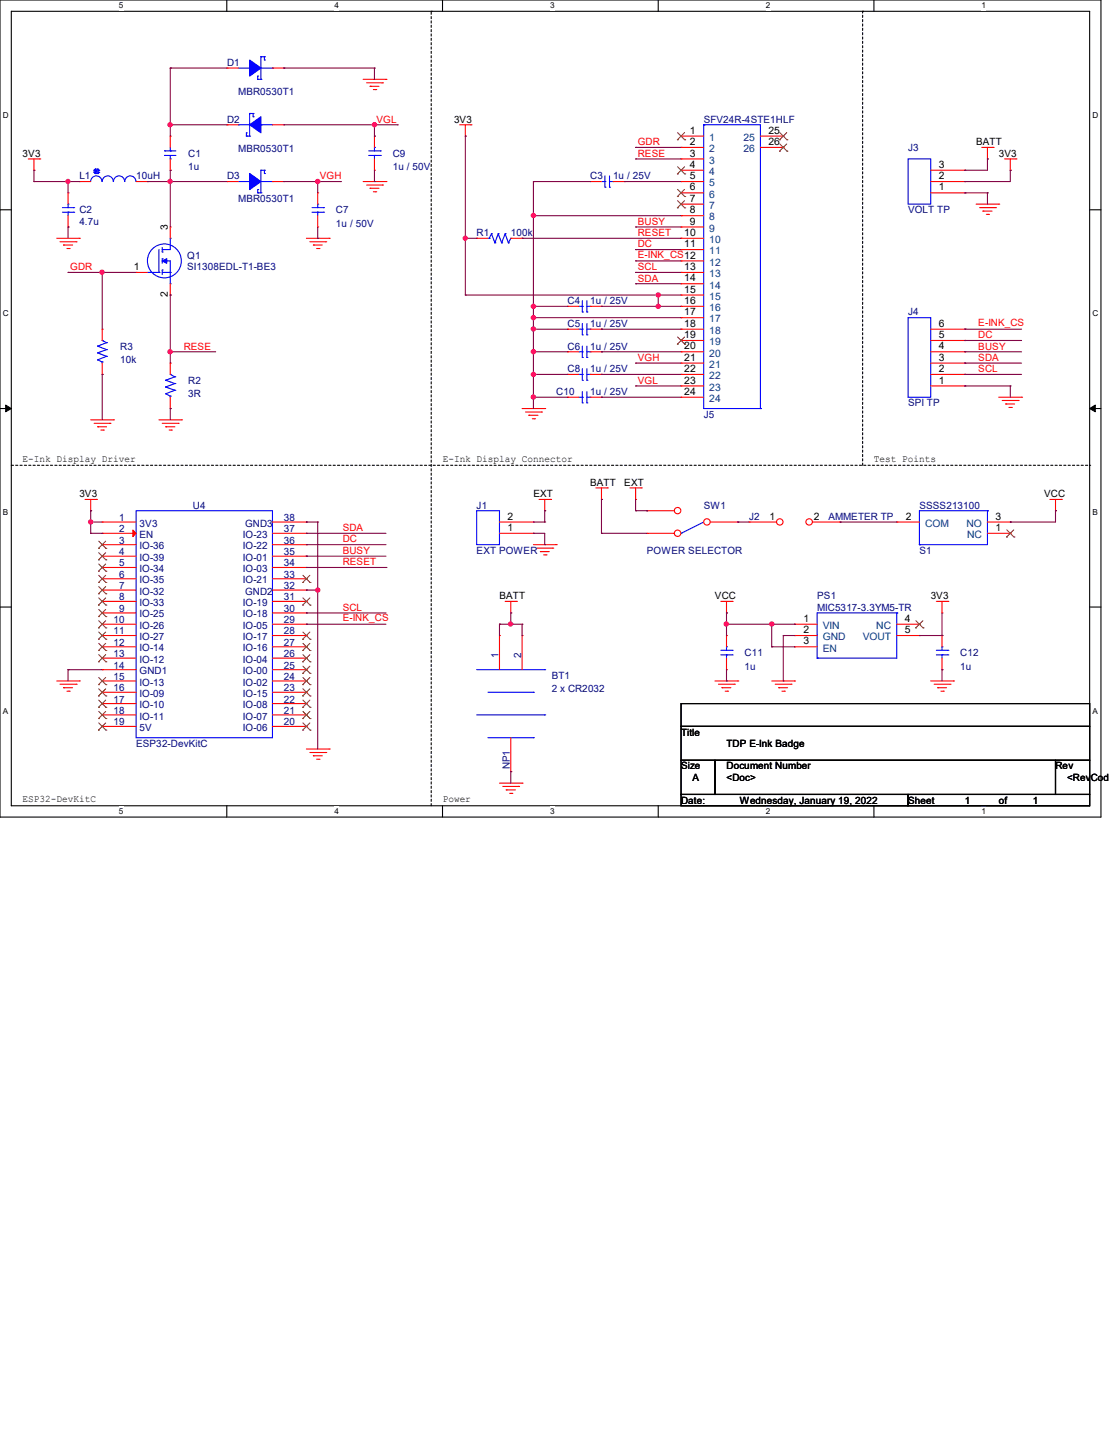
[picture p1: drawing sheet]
<svg xmlns="http://www.w3.org/2000/svg" width="216mm" height="279mm" viewBox="0 0 216 279" stroke-linecap="round" stroke-linejoin="round" font-family="sans-serif">
<path d="M0 0h214.3v159.1h-214.3zM2.2 2.2h209.9v154.7h-209.9z" fill="none" stroke="#000" stroke-width=".21"/>
<g fill="#fff">
<path d="M23.2 .2h.8v1.8h-.8z"/>
<path d="M23.2 157.1h.8v1.8h-.8z"/>
</g>
<path d="M44.2 0v2.2M44.2 156.9v2.2" fill="none" stroke="#000" stroke-width=".21"/>
<g fill="#fff">
<path d="M65.1 .2h.9v1.8h-.9z"/>
<path d="M65.1 157.1h.9v1.8h-.9z"/>
</g>
<path d="M86.1 0v2.2M86.1 156.9v2.2" fill="none" stroke="#000" stroke-width=".21"/>
<g fill="#fff">
<path d="M107.1 .2h.9v1.8h-.9z"/>
<path d="M107.1 157.1h.9v1.8h-.9z"/>
</g>
<path d="M128.1 0v2.2M128.1 156.9v2.2" fill="none" stroke="#000" stroke-width=".21"/>
<g fill="#fff">
<path d="M149.1 .2h.9v1.8h-.9z"/>
<path d="M149.1 157.1h.9v1.8h-.9z"/>
</g>
<path d="M170.1 0v2.2M170.1 156.9v2.2" fill="none" stroke="#000" stroke-width=".21"/>
<g fill="#fff">
<path d="M191.1 .2h.9v1.8h-.9z"/>
<path d="M191.1 157.1h.9v1.8h-.9z"/>
<path d="M.6 21.5h1.1v1.8h-1.1z"/>
<path d="M212.7 21.5h1.1v1.8h-1.1z"/>
<path d="M.6 60.2h1.1v1.7h-1.1z"/>
<path d="M212.7 60.2h1.1v1.7h-1.1z"/>
</g>
<path d="M0 40.9h2.2M212.1 40.9h2.2" fill="none" stroke="#000" stroke-width=".21"/>
<g fill="#fff">
<path d="M.6 98.8h1v1.8h-1z"/>
<path d="M212.7 98.8h1v1.8h-1z"/>
</g>
<path d="M0 79.5h2.2M212.1 79.5h2.2" fill="none" stroke="#000" stroke-width=".21"/>
<path d="M1.1 78.9l1.1 .6-1.1 .7zM212.1 79.5l1.1-.6v1.3z" fill="#000" stroke="#000" stroke-width=".19"/>
<g fill="#fff">
<path d="M.6 137.5h1v1.8h-1z"/>
<path d="M212.7 137.5h1v1.8h-1z"/>
</g>
<path d="M0 118.2h2.2M212.1 118.2h2.2M132.6 137h79.5v4.4h-79.5zM132.6 141.4h79.5v6.6h-79.5zM132.6 148h6.6v6.7h-6.6zM132.6 154.7h44.2v2.2h-44.2zM139.2 148h66.3v6.7h-66.3zM176.8 154.7h35.3v2.2h-35.3zM205.5 148h6.6v6.7h-6.6z" fill="none" stroke="#000" stroke-width=".21"/>
<path d="M83.9 2.2h.1M167.9 2.2h.1M2.2 90.6h209.9M167.9 90.6v-88.4M212.1 90.6h.1M83.9 156.9v-154.7" fill="none" stroke="#000" stroke-width=".21" stroke-dasharray=".4 .4"/>
<g fill="none" stroke="#f00" stroke-width=".21">
<path d="M44.2 13.3h.1M44.2 13.3h2.2M53 13.3h2.2M55.2 13.3h.1M70.7 15.5h4.4M71.4 16.1h3.1M72.1 16.8h.1M72.1 16.8h1.7M72.7 17.4h.5M73.2 17.4h.1M74.5 16.1h.1M75.1 15.5h.1"/>
<path d="M5.5 30.9h2.2M6.6 33.1h.1M6.6 30.9v2.2M7.7 30.9h.1M44.2 24.3h.1M44.2 35.3h.1M44.2 24.3h2.2M44.2 35.3h2.2M53 24.3h2.2M53 35.3h2.2M55.2 24.3h.1M55.2 35.3h.1"/>
<path d="M61.8 37.5h.1M61.8 37.5v2.3M70.7 35.3h4.4M71.4 36h3.1M72.1 36.7h.1M72.1 36.7h1.7M72.7 37.3h.5M72.9 33.1h.1M72.9 26.5h.1M72.9 26.5v2.2M72.9 30.9v2.2M73.2 37.3h.1"/>
<path d="M74.5 36h.1M75.1 35.3h.1M89.5 24.3h2.2M90.6 26.5h.1M90.6 24.3v2.2M91.7 24.3h.1M114.9 35.3h.1M114.9 35.3h2.2M119.3 35.3h2.2M121.5 35.3h.1M132.6 26.5h.1M132.6 28.7h.1"/>
<path d="M132.6 30.9h.1M132.6 33.1h.1M132.6 35.3h.1M132.6 37.5h.1M132.6 39.8h.1M132.6 30.9h4.4M132.6 39.8h4.4M132.6 35.3h4.4M132.6 28.7h4.4M132.6 37.5h4.4M132.6 33.1h4.4M132.6 26.5h4.4"/>
<path d="M148 28.7h4.5M148 26.5h4.5M152.5 26.5h.1M152.5 28.7h.1M181.2 35.3h6.6M181.2 37.5h6.6M181.2 33.1h6.6M187.8 37.5h.1M187.8 35.3h.1M187.8 33.1h.1M190 39.8h4.4M191.1 28.7h2.2"/>
<path d="M192.2 30.9h.1M192.2 28.7v2.2M193.3 28.7h.1M194.4 39.8h.1M195.6 30.9h2.2M196.7 33.1h.1M196.7 30.9v2.2M197.8 30.9h.1M11 46.4h4.5M11.7 47.1h3.1M12.4 47.7h.1M12.4 47.7h1.7"/>
<path d="M13 48.4h.5M13.5 48.4h.1M14.8 47.1h.1M15.5 46.4h.1M59.6 46.4h4.5M60.3 47.1h3.1M61 47.7h.1M61 47.7h1.7M61.6 48.4h.5M61.8 44.2h.1M61.8 42v2.2M62.1 48.4h.1"/>
<path d="M63.4 47.1h.1M64.1 46.4h.1M92.8 46.4h.1M92.8 46.4h2.2M99.4 46.4h2.2M101.6 46.4h.1M110.5 59.6h.1M110.5 59.6h2.2M114.9 59.6h2.2M117.1 59.6h.1M132.6 42h.1M132.6 44.2h.1"/>
<path d="M132.6 46.4h.1M132.6 48.6h.1M132.6 50.8h.1M132.6 53h.1M132.6 55.2h.1M132.6 57.4h.1M132.6 59.6h.1M132.6 46.4h4.4M132.6 59.6h4.4M132.6 42h4.4M132.6 44.2h4.4M132.6 48.6h4.4"/>
<path d="M132.6 50.8h4.4M132.6 53h4.4M132.6 55.2h4.4M132.6 57.4h4.4M190.7 40.4h3.1M191.3 41.1h.1M191.3 41.1h1.8M192 41.7h.4M192.4 41.7h.1M193.8 40.4h.1M19.9 64.1h.1M19.9 72.9h.1"/>
<path d="M19.9 64.1v2.2M19.9 70.7v2.2M33.1 70.7h.1M33.1 79.5h.1M33.1 70.7v2.2M33.1 77.3v2.2M101.6 79.5h4.4M106 79.5h.1M110.5 68.5h.1M110.5 77.3h.1M110.5 77.3h2.2M110.5 68.5h2.2"/>
<path d="M114.9 77.3h2.2M114.9 68.5h2.2M117.1 68.5h.1M117.1 77.3h.1M132.6 61.8h.1M132.6 64.1h.1M132.6 66.3h.1M132.6 68.5h.1M132.6 70.7h.1M132.6 72.9h.1M132.6 75.1h.1M132.6 77.3h.1"/>
<path d="M132.6 77.3h4.4M132.6 75.1h4.4M132.6 72.9h4.4M132.6 70.7h4.4M132.6 68.5h4.4M132.6 66.3h4.4M132.6 64.1h4.4M132.6 61.8h4.4M181.2 75.1h6.6M181.2 72.9h6.6M181.2 70.7h6.6M181.2 68.5h6.6"/>
<path d="M181.2 66.3h6.6M181.2 64.1h6.6M187.8 75.1h.1M187.8 72.9h.1M187.8 70.7h.1M187.8 68.5h.1M187.8 66.3h.1M187.8 64.1h.1M194.4 77.3h4.5M195.1 78h3.1M195.8 78.7h.1M195.8 78.7h1.7"/>
<path d="M196.4 79.3h.5M196.9 79.3h.1M198.2 78h.1M198.9 77.3h.1M16.6 97.2h2.2M17.7 99.4h.1M17.7 81.7h4.4M17.7 97.2v2.2M18.3 82.4h3.1M18.8 97.2h.1M19 83.1h.1M19 83.1h1.7"/>
<path d="M19.6 83.7h.5M20.1 83.7h.1M21.4 82.4h.1M22.1 81.7h.1M30.9 81.7h4.4M31.6 82.4h3.1M32.3 83.1h.1M32.3 83.1h1.7M32.9 83.7h.5M33.4 83.7h.1M34.7 82.4h.1M35.3 81.7h.1"/>
<path d="M102.3 80.2h3.1M103 80.9h.1M103 80.9h1.7M103.6 81.5h.5M104.1 81.5h.1M104.9 97.2h2.3M105.4 80.2h.1M106 99.4h.1M106 97.2v2.2M107.2 97.2h.1M116 95h2.2M117.1 97.2h.1"/>
<path d="M117.1 95v2.2M118.2 95h.1M122.6 95h2.2M123.7 97.2h.1M123.7 95v2.2M124.8 95h.1M204.4 97.2h2.2M205.5 99.4h.1M205.5 97.2v2.2M206.6 97.2h.1M19.9 103.8h.1M19.9 106h.1"/>
<path d="M19.9 108.3h.1M19.9 110.5h.1M19.9 112.7h.1M19.9 114.9h.1M19.9 117.1h.1M19.9 119.3h.1M19.9 101.6h.1M19.9 106h6.6M19.9 117.1h6.6M19.9 103.8h6.6M19.9 108.3h6.6M19.9 110.5h6.6"/>
<path d="M19.9 112.7h6.6M19.9 114.9h6.6M19.9 119.3h6.6M19.9 101.6h6.6M53 106h6.6M53 117.1h6.6M53 103.8h6.6M53 108.3h6.6M53 110.5h6.6M53 112.7h6.6M53 114.9h6.6M53 119.3h6.6"/>
<path d="M53 101.6h6.6M59.6 119.3h.1M59.6 117.1h.1M59.6 112.7h.1M59.6 110.5h.1M59.6 108.3h.1M59.6 106h.1M59.6 103.8h.1M59.6 114.9h.1M59.6 101.6h.1M98.3 117.1h2.2M99.4 119.3h.1"/>
<path d="M99.4 117.1v2.2M100.5 117.1h.1M103.8 106h4.5M104.5 106.7h3.1M105.2 107.4h.1M105.2 107.4h1.7M105.8 108h.5M106.3 108h.1M107.6 106.7h.1M108.3 106h.1M140.3 117.1h2.2M141.4 119.3h.1"/>
<path d="M141.4 117.1v2.2M142.5 117.1h.1M182.3 117.1h2.2M183.4 119.3h.1M183.4 117.1v2.2M184.5 117.1h.1M11 132.6h4.5M11.7 133.2h3.1M12.4 133.9h.1M12.4 133.9h1.7M13 134.6h.5M13.5 134.6h.1"/>
<path d="M14.8 133.2h.1M15.5 132.6h.1M19.9 121.5h.1M19.9 123.7h.1M19.9 125.9h.1M19.9 128.1h.1M19.9 132.6h.1M19.9 134.8h.1M19.9 137h.1M19.9 139.2h.1M19.9 130.4h.1M19.9 132.6h6.6"/>
<path d="M19.9 121.5h6.6M19.9 123.7h6.6M19.9 125.9h6.6M19.9 128.1h6.6M19.9 134.8h6.6M19.9 137h6.6M19.9 139.2h6.6M19.9 130.4h6.6M53 132.6h6.6M53 121.5h6.6M53 123.7h6.6M53 125.9h6.6"/>
<path d="M53 128.1h6.6M53 134.8h6.6M53 137h6.6M53 139.2h6.6M53 130.4h6.6M59.6 134.8h.1M59.6 125.9h.1M59.6 123.7h.1M59.6 121.5h.1M59.6 139.2h.1M59.6 137h.1M59.6 132.6h.1"/>
<path d="M59.6 130.4h.1M59.6 128.1h.1M139.2 132.6h4.4M139.9 133.2h3.1M140.5 133.9h.1M140.5 133.9h1.8M141.2 134.6h.4M141.4 130.4h.1M141.4 123.7h.1M141.4 123.7v2.2M141.4 128.1v2.3M141.6 134.6h.1"/>
<path d="M143 133.2h.1M143.6 132.6h.1M150.2 132.6h4.5M150.9 133.2h3.1M151.6 133.9h.1M151.6 133.9h1.7M152.2 134.6h.5M152.7 134.6h.1M154 133.2h.1M154.7 132.6h.1M181.2 132.6h4.4M181.9 133.2h3.1"/>
<path d="M182.5 133.9h.1M182.5 133.9h1.8M183.2 134.6h.4M183.6 134.6h.1M185 133.2h.1M185.6 132.6h.1M19.9 141.4h.1M19.9 141.4h6.6M53 141.4h6.6M59.6 141.4h.1M59.6 145.8h4.5M60.3 146.5h3.1"/>
<path d="M61 147.2h.1M61 147.2h1.7M61.6 147.8h.5M62.1 147.8h.1M63.4 146.5h.1M64.1 145.8h.1M97.2 152.5h4.4M97.9 153.1h3.1M98.6 153.8h.1M98.6 153.8h1.7M99.2 154.5h.5M99.7 154.5h.1"/>
<path d="M101 153.1h.1M101.6 152.5h.1"/>
</g>
<g fill="none" stroke="#00f" stroke-width=".21">
<path d="M46.4 13.3h2.2M48.6 13.3h.1M50.2 15.5h.1M50.2 14.8h.1M50.2 15.5h.6M50.2 14.8v.7M50.8 15.5h.1M50.8 11h.1M50.8 13.3h2.2M50.8 11v4.5M50.8 11h.7M51.5 11h.1"/>
<path d="M51.5 11.7h.1M51.5 11v.7M53 13.3h.1M46.4 24.3h.1M46.4 24.3h2.2M46.4 35.3h2.2M48 26.5h.1M48 25.9h.1M48 26.5h.6M48 25.9v.6M48.6 22.1h.1M48.6 26.5h.1"/>
<path d="M48.6 35.3h.1M48.6 22.1v4.4M48.6 22.1h.7M49.3 22.1h.1M49.3 22.7h.1M49.3 22.1v.6M50.2 37.5h.1M50.2 36.9h.1M50.2 36.9v.6M50.2 37.5h.6M50.8 24.3h.1M50.8 37.5h.1"/>
<path d="M50.8 33.1h.1M50.8 24.3h2.2M50.8 33.1v4.4M50.8 35.3h2.2M50.8 33.1h.7M51.5 33.1h.1M51.5 33.8h.1M51.5 33.1v.7M53 35.3h.1M61.8 39.8h.1M61.8 39.8v.6M71.8 30.3h2.2"/>
<path d="M71.8 29.4h2.2M72.9 28.7h.1M72.9 30.3h.1M72.9 28.7v.7M72.9 30.3v.6M74 30.3h.1M74 29.4h.1M117.1 35.3h.7M117.8 36.4h.1M117.8 35.3h.1M117.8 34.2v2.2M118.7 36.4h.1"/>
<path d="M118.7 34.2v2.2M118.7 35.3h.6M119.3 35.3h.1M137 24.3h.1M137 24.3h11v55.2M137 24.3v55.2h11M176.8 30.9h4.4v8.9h-4.4zM60.7 41.3h2.3M60.7 40.4h2.3M61.8 41.3h.1M61.8 41.3v.7M63 41.3h.1"/>
<path d="M63 40.4h.1M95 46.4h.2M95.2 46.4h.1M95.7 45.5h.1M95.7 45.5l-.5 .9M95.7 45.5l.7 1.8M96.4 47.3h.1M97 45.5h.1M97 45.5l-.6 1.8M97 45.5l.7 1.8M97.7 47.3h.1M98.3 45.5h.1"/>
<path d="M98.3 45.5l-.6 1.8M98.3 45.5l.7 1.8M99 47.3h.1M99.4 46.4h.1M99.4 46.4l-.4 .9M112.7 59.6h.7M113.4 59.6h.1M113.4 58.5v2.2M114.3 58.5v2.2M114.3 59.6h.6M114.9 59.6h.1M19 70.1h.1"/>
<path d="M19 68.7h.1M19 67.4h.1M19 70.1l.9 .4M19 68.7l1.7 .7M19 67.4l1.7 .7M19.9 66.3h.1M19.9 70.5h.1M19.9 66.3l.8 .4M19.9 70.5v.2M20.7 69.4h.1M20.7 68.1h.1M20.7 66.7h.1"/>
<path d="M20.7 69.4l-1.7 .7M20.7 68.1l-1.7 .6M20.7 66.7l-1.7 .7M32.3 76.7h.1M32.3 75.4h.1M32.3 74h.1M32.3 76.7l.8 .4M32.3 75.4l1.7 .6M32.3 74l1.7 .7M33.1 72.9h.1M33.1 77.1h.1M33.1 72.9l.9 .5"/>
<path d="M33.1 77.1v.2M34 76h.1M34 74.7h.1M34 73.4h.1M34 76l-1.7 .7M34 74.7l-1.7 .7M34 73.4l-1.7 .6M112.7 68.5h.7M112.7 77.3h.7M113.4 60.7h.1M113.4 69.6h.1M113.4 68.5h.1"/>
<path d="M113.4 78.4h.1M113.4 77.3h.1M113.4 67.4v2.2M113.4 76.2v2.2M114.3 60.7h.1M114.3 69.6h.1M114.3 78.4h.1M114.3 67.4v2.2M114.3 76.2v2.2M114.3 68.5h.6M114.3 77.3h.6M114.9 68.5h.1"/>
<path d="M114.9 77.3h.1M148 79.5h.1M176.8 61.8h4.4v15.5h-4.4zM26.5 99.4h26.5v44.2h-26.5zM132.6 103.8h.1M137 101.6l-4.4 2.2M140.3 127.5h2.2M140.3 126.6h2.2M141.4 125.9h.1M141.4 127.5h.1M141.4 125.9v.7M141.4 127.5v.6"/>
<path d="M142.5 127.5h.1M142.5 126.6h.1"/>
</g>
<path d="M25.9 103.2l.6 .6-.6 .7z" fill="#f00" stroke="#f00" stroke-width=".21"/>
<g fill="none" stroke="#804000" stroke-width=".19">
<path d="M131.9 27.2h.1M131.9 33.9h.1M131.9 38.3h.1M131.9 25.8l1.4 1.4M131.9 32.5l1.4 1.4M131.9 36.9l1.4 1.4M131.9 39.1l1.4 1.4M133.3 39.1l-1.4 1.4M133.3 25.8l-1.4 1.4M133.3 32.5l-1.4 1.4M133.3 36.9l-1.4 1.4M133.3 27.2h.1"/>
<path d="M133.3 33.9h.1M133.3 38.3h.1M151.8 27.2h.1M151.8 29.4h.1M151.8 25.8l1.4 1.4M151.8 28l1.4 1.4M153.2 25.8l-1.4 1.4M153.2 28l-1.4 1.4M153.2 27.2h.1M153.2 29.4h.1M131.9 40.5h.1M133.3 40.5h.1"/>
<path d="M131.9 67h.1M131.9 65.6l1.4 1.4M133.3 65.6l-1.4 1.4M133.3 67h.1M19.2 106.8h.1M19.2 109h.1M19.2 111.2h.1M19.2 113.4h.1M19.2 115.6h.1M19.2 117.8h.1M19.2 105.4l1.4 1.4M19.2 107.6l1.4 1.4"/>
<path d="M19.2 109.8l1.4 1.4M19.2 112l1.4 1.4M19.2 114.2l1.4 1.4M19.2 116.4l1.4 1.4M19.2 118.7l1.4 1.4M20.6 105.4l-1.4 1.4M20.6 107.6l-1.4 1.4M20.6 109.8l-1.4 1.4M20.6 112l-1.4 1.4M20.6 114.2l-1.4 1.4M20.6 116.4l-1.4 1.4M20.6 118.7l-1.4 1.4"/>
<path d="M20.6 106.8h.1M20.6 109h.1M20.6 111.2h.1M20.6 113.4h.1M20.6 115.6h.1M20.6 117.8h.1M58.9 117.8h.1M58.9 113.4h.1M59 116.4l1.4 1.4M59 112l1.4 1.4M60.3 116.4l-1.4 1.4M60.3 112l-1.4 1.4"/>
<path d="M60.4 117.8h.1M60.4 113.4h.1M19.2 120.1h.1M19.2 122.3h.1M19.2 124.5h.1M19.2 126.7h.1M19.2 128.9h.1M19.2 133.3h.1M19.2 135.5h.1M19.2 137.7h.1M19.2 139.9h.1M19.2 120.9l1.4 1.4"/>
<path d="M19.2 123.1l1.4 1.4M19.2 125.3l1.4 1.4M19.2 127.5l1.4 1.4M19.2 131.9l1.4 1.4M19.2 134.1l1.4 1.4M19.2 136.3l1.4 1.4M19.2 138.5l1.4 1.4M20.6 120.9l-1.4 1.4M20.6 123.1l-1.4 1.4M20.6 125.3l-1.4 1.4M20.6 127.5l-1.4 1.4M20.6 131.9l-1.4 1.4"/>
<path d="M20.6 134.1l-1.4 1.4M20.6 136.3l-1.4 1.4M20.6 138.5l-1.4 1.4M20.6 120.1h.1M20.6 122.3h.1M20.6 124.5h.1M20.6 126.7h.1M20.6 128.9h.1M20.6 133.3h.1M20.6 135.5h.1M20.6 137.7h.1M20.6 139.9h.1"/>
<path d="M58.9 135.5h.1M58.9 126.7h.1M58.9 124.5h.1M58.9 139.9h.1M58.9 137.7h.1M58.9 133.3h.1M58.9 131.1h.1M58.9 128.9h.1M59 134.1l1.4 1.4M59 125.3l1.4 1.4M59 123.1l1.4 1.4M59 138.5l1.4 1.4"/>
<path d="M59 136.3l1.4 1.4M59 131.9l1.4 1.4M59 129.7l1.4 1.4M59 127.5l1.4 1.4M60.3 134.1l-1.4 1.4M60.3 125.3l-1.4 1.4M60.3 123.1l-1.4 1.4M60.3 138.5l-1.4 1.4M60.3 136.3l-1.4 1.4M60.3 131.9l-1.4 1.4M60.3 129.7l-1.4 1.4M60.3 127.5l-1.4 1.4"/>
<path d="M60.4 135.5h.1M60.4 126.7h.1M60.4 124.5h.1M60.4 139.9h.1M60.4 137.7h.1M60.4 133.3h.1M60.4 131.1h.1M60.4 128.9h.1M19.2 142.2h.1M19.2 140.8l1.4 1.4M20.6 140.8l-1.4 1.4M20.6 142.2h.1"/>
<path d="M58.9 142.2h.1M59 140.8l1.4 1.4M60.3 140.8l-1.4 1.4M60.4 142.2h.1"/>
</g>
<g fill="#00f" stroke="#00f" stroke-width=".21">
<path d="M48.6 24.3l2.2-1.6v3.2z" fill-rule="evenodd"/>
<path d="M48.6 11.7l2.2 1.6-2.2 1.5z" fill-rule="evenodd"/>
<path d="M48.6 33.8l2.2 1.5-2.2 1.6z" fill-rule="evenodd"/>
</g>
<circle cx="137.6" cy="101.6" r=".63" fill="#fff" stroke="#f00" stroke-width=".21"/>
<path d="M138.3 101.6h5.3M143.6 101.6h.1" fill="none" stroke="#f00" stroke-width=".21"/>
<circle cx="131.9" cy="103.8" r=".63" fill="#fff" stroke="#f00" stroke-width=".21"/>
<path d="M125.9 103.8h.1M125.9 103.8h5.4" fill="none" stroke="#f00" stroke-width=".21"/>
<circle cx="131.9" cy="99.4" r=".63" fill="#fff" stroke="#f00" stroke-width=".21"/>
<g fill="none" stroke="#f00" stroke-width=".21">
<path d="M125.9 99.4h.1M125.9 99.4h5.4M174.6 101.6h.1M174.6 101.6h4.4M192.2 103.8h4.5M192.2 101.6h4.5M196.7 103.8h.1M196.7 101.6h.1M97.2 123.7h.1M97.2 123.7v6.7M101.6 123.7h.1M101.6 123.7v6.7"/>
<path d="M154.7 121.5h.1M154.7 123.7h.1M154.7 125.9h.1M154.7 121.5h4.4M154.7 123.7h4.4M154.7 125.9h4.4M174.6 121.5h4.4M174.6 123.7h4.4M179 121.5h.1M179 123.7h.1M99.4 150.2h.1M99.4 143.6v6.6"/>
</g>
<g fill="none" stroke="#00f" stroke-width=".21">
<path d="M192.2 99.4h.1M192.2 99.4h-13.2v6.6M192.2 99.4v6.6h-13.2M174.6 119.3h.1M174.6 119.3h-15.5v8.8M174.6 119.3v8.8h-15.5M179 106h.1M92.8 130.4h13.2M92.8 139.2h13.2M95 134.8h8.8M103.8 134.8h.1M106 130.4h.1"/>
<path d="M106 139.2h.1M159.1 128.1h.1M95 143.6h8.8M103.8 143.6h.1"/>
</g>
<path d="M196 104.6h.1M196 103.2l1.4 1.4M197.4 103.2l-1.4 1.4M197.4 104.6h.1M178.3 122.3h.1M178.3 120.9l1.4 1.4M179.7 120.9l-1.4 1.4M179.7 122.3h.1" fill="none" stroke="#804000" stroke-width=".19"/>
<circle cx="151.8" cy="101.6" r=".63" fill="#fff" stroke="#f00" stroke-width=".21"/>
<path d="M145.8 101.6h.1M145.8 101.6h5.4" fill="none" stroke="#f00" stroke-width=".21"/>
<circle cx="157.5" cy="101.6" r=".63" fill="#fff" stroke="#f00" stroke-width=".21"/>
<g fill="none" stroke="#f00" stroke-width=".21">
<path d="M13.3 37.5h.1M13.3 37.5v2.3M15.5 35.3h.1M15.5 35.3h2.2M26.5 35.3h2.2M28.7 35.3h.1M33.1 26.5h.1M33.1 33.1h.1M33.1 26.5v2.2M33.1 30.9v2.2M13.3 44.2h.1M13.3 42v2.2"/>
<path d="M26.5 53h.1M26.5 53h2.2M33.1 44.2h.1M33.1 57.4h.1M33.1 44.2v2.2M33.1 55.2v2.2M110.5 64.1h.1M110.5 72.9h.1M110.5 64.1h2.2M110.5 72.9h2.2M114.9 64.1h2.2M114.9 72.9h2.2"/>
<path d="M117.1 64.1h.1M117.1 72.9h.1M97.2 101.6h6.6M97.2 103.8h6.6M103.8 103.8h.1M103.8 101.6h.1M158.2 101.6h5.3M163.5 101.6h.1M183.4 130.4h.1M183.4 123.7h.1M183.4 123.7v2.2M183.4 128.1v2.3"/>
</g>
<g fill="none" stroke="#00f" stroke-width=".21">
<path d="M13.3 39.8h.1M13.3 39.8v.6M17.7 35.3a1.1 1.1 0 0 1 1.1-1.1 1.1 1.1 0 0 1 1.1 1.1M18.3 33.6h.1M18.3 33.1h.1M18.3 33.6l.2 .2M18.3 33.1v.5M18.3 33.1l.9 .5M18.5 32.9h.1M18.5 33.8h.1M18.5 32.9l-.2 .2M18.5 32.9h.5"/>
<path d="M18.5 32.9l.5 .9M18.5 33.8h.5M19 32.9h.1M19 33.8h.1M19 32.9l-.5 .9M19 32.9l.2 .2M19.2 33.1h.1M19.2 33.6h.1M19.2 33.1l-.9 .5M19.2 33.1v.5M19.2 33.6l-.2 .2M19.9 35.3a1.08 1.08 0 0 1 1.1-1.1 1.08 1.08 0 0 1 1.1 1.1"/>
<path d="M22.1 35.3a1.08 1.08 0 0 1 1.1-1.1 1.08 1.08 0 0 1 1.1 1.1M24.3 35.3a1.08 1.08 0 0 1 1.1-1.1 1.08 1.08 0 0 1 1.1 1.1M32 29.4h.1M32 30.3h.1M32 29.4h2.2M32 30.3h2.2M33.1 30.9h.1M33.1 29.4h.1M33.1 28.7v.7M33.1 30.3v.6M12.1 41.3h2.3M12.1 40.4h2.3"/>
<path d="M13.3 41.3h.1M13.3 41.3v.7M14.4 41.3h.1M14.4 40.4h.1M28.7 53h2.2M30.9 53h.1M30.9 48.6v4.4M31.6 50.8h.1M31.6 48.6h.1M31.6 49.1h.1M31.6 52.6h.1M31.6 50.4h.1"/>
<path d="M31.6 50.8h1.5v4.4M31.6 53h1.5M31.6 48.2v.9M31.6 50.4v.9M31.6 52.6v.9M33.1 55.2h.1M33.1 46.4h.1M33.1 53h.1M33.1 46.4v2.2h-1.5M112.7 64.1h.7M112.7 72.9h.7M113.4 65.2h.1"/>
<path d="M113.4 64.1h.1M113.4 74h.1M113.4 72.9h.1M113.4 63v2.2M113.4 71.8v2.2M114.3 65.2h.1M114.3 74h.1M114.3 63v2.2M114.3 71.8v2.2M114.3 64.1h.6M114.3 72.9h.6M114.9 64.1h.1"/>
<path d="M114.9 72.9h.1M92.8 99.4h4.4v6.6h-4.4zM182.3 127.5h2.2M182.3 126.6h2.2M183.4 125.9h.1M183.4 127.5h.1M183.4 125.9v.7M183.4 127.5v.6M184.5 127.5h.1M184.5 126.6h.1"/>
<circle cx="32" cy="50.8" r="3.3"/>
</g>
<path d="M31.6 50.8l.9-.4v.9z" fill="#00f" stroke="#00f" stroke-width=".21"/>
<g fill="none" stroke="#800040" stroke-width=".21">
<path d="M33.1 13.3h.1M33.1 13.3v13.2M33.1 13.3h11.1M55.2 13.3h.1M55.2 13.3h17.7M72.9 13.3h.1M72.9 13.3v2.2M6.6 35.3h.1M6.6 33.1h.1M6.6 35.3h8.9M6.6 33.1v2.2M13.3 35.3h.1"/>
<path d="M13.3 35.3v2.2M28.7 35.3h.1M28.7 35.3h15.5M33.1 35.3h.1M33.1 33.1h.1M33.1 24.3h.1M33.1 24.3h11.1M33.1 33.1v11.1M55.2 35.3h11.1M55.2 24.3h22.1M61.8 35.3h.1M61.8 35.3v2.2"/>
<path d="M66.3 35.3h.1M72.9 24.3h.1M72.9 26.5h.1M72.9 35.3h.1M72.9 24.3v2.2M72.9 33.1v2.2M77.3 24.3h.1M90.6 26.5h.1M90.6 26.5v30.9M103.8 35.3h.1M103.8 35.3h11.1M103.8 35.3v44.2"/>
<path d="M121.5 35.3h.1M121.5 35.3h11.1M123.7 28.7h.1M123.7 30.9h.1M123.7 28.7h8.9M123.7 30.9h8.9M187.8 37.5h.1M187.8 35.3h.1M187.8 33.1h.1M187.8 37.5h4.4M192.2 37.5h.1M192.2 30.9h.1"/>
<path d="M192.2 30.9v2.2h-4.4M192.2 37.5v2.3M196.7 33.1h.1M196.7 33.1v2.2h-8.9M13.3 44.2h.1M13.3 53h.1M13.3 44.2v2.2M13.3 53h13.2M19.9 53h.1M19.9 53v11.1M33.1 57.4h.1M33.1 57.4v13.3"/>
<path d="M61.8 46.4h.1M61.8 44.2v2.2M90.6 46.4h.1M90.6 57.4h.1M90.6 57.4h42M90.6 46.4h2.2M101.6 46.4h.1M101.6 46.4h31M103.8 59.6h.1M103.8 42h.1M103.8 59.6h6.7M103.8 42h28.8"/>
<path d="M117.1 59.6h.1M117.1 59.6h15.5M123.7 44.2h.1M123.7 48.6h.1M123.7 50.8h.1M123.7 53h.1M123.7 55.2h.1M123.7 53h8.9M123.7 44.2h8.9M123.7 48.6h8.9M123.7 50.8h8.9M123.7 55.2h8.9"/>
<path d="M128.1 59.6h.1M128.1 57.4h.1M128.1 57.4v2.2M19.9 72.9h.1M19.9 72.9v8.8M33.1 68.5h.1M33.1 79.5h.1M33.1 79.5v2.2M33.1 68.5h8.9M103.8 64.1h.1M103.8 68.5h.1M103.8 72.9h.1"/>
<path d="M103.8 77.3h.1M103.8 61.8h.1M103.8 68.5h6.7M103.8 77.3h6.7M103.8 72.9h6.7M103.8 64.1h6.7M103.8 61.8h28.8M117.1 77.3h.1M117.1 72.9h.1M117.1 68.5h.1M117.1 64.1h.1M117.1 68.5h15.5"/>
<path d="M117.1 77.3h15.5M117.1 72.9h15.5M117.1 64.1h15.5M123.7 70.7h.1M123.7 75.1h.1M123.7 75.1h8.9M123.7 70.7h8.9M187.8 75.1h.1M187.8 72.9h.1M187.8 70.7h.1M187.8 68.5h.1M187.8 66.3h.1"/>
<path d="M187.8 64.1h.1M187.8 68.5h11.1M187.8 72.9h11.1M187.8 64.1h11.1M187.8 75.1h8.9M187.8 70.7h11.1M187.8 66.3h11.1M196.7 75.1h.1M196.7 75.1v2.2M17.7 99.4h.1M17.7 99.4v4.4M106 99.4h.1"/>
<path d="M106 99.4v2.2M117.1 97.2h.1M117.1 97.2v6.6M123.7 99.4h.1M123.7 97.2v2.2M123.7 99.4h2.2M125.9 99.4h.1M205.5 99.4h.1M205.5 99.4v2.2h-8.8M17.7 101.6h.1M17.7 103.8h.1M17.7 103.8h2.2"/>
<path d="M17.7 101.6h2.2M59.6 101.6h.1M59.6 114.9h.1M59.6 119.3h.1M59.6 103.8h.1M59.6 106h.1M59.6 108.3h.1M59.6 103.8h15.5M59.6 101.6h2.2M59.6 114.9h2.2M59.6 119.3h15.5M59.6 106h15.5"/>
<path d="M59.6 108.3h15.5M59.6 110.5h15.5M61.8 101.6h.1M61.8 114.9h.1M61.8 101.6v44.2M75.1 110.5h.1M99.4 119.3h.1M99.4 119.3v2.2M103.8 103.8h.1M103.8 103.8h2.2v2.2M103.8 101.6h2.2M106 106h.1"/>
<path d="M106 101.6h.1M117.1 103.8h.1M117.1 103.8h8.8M141.4 119.3h.1M141.4 119.3v4.4M143.6 101.6h.1M143.6 101.6h2.2M163.5 101.6h.1M163.5 101.6h11.1M183.4 119.3v4.4M196.7 101.6h.1M13.3 130.4h.1"/>
<path d="M13.3 130.4v2.2M13.3 130.4h6.6M59.6 121.5h.1M59.6 121.5h15.5M97.2 121.5h.1M97.2 121.5h4.4M97.2 121.5v2.2M99.4 121.5h.1M101.6 121.5h.1M101.6 121.5v2.2M141.4 121.5h.1M141.4 132.6h.1"/>
<path d="M141.4 121.5h13.3M141.4 130.4v2.2M150.2 125.9h.1M150.2 121.5h.1M150.2 125.9h4.5M150.2 121.5v4.4M152.5 123.7h.1M152.5 132.6h.1M152.5 123.7h2.2M152.5 123.7v8.9M154.7 121.5h.1M179 123.7h.1"/>
<path d="M179 123.7h4.4M183.4 123.7h.1M183.4 130.4h.1M183.4 130.4v2.2M99.4 150.2h.1M99.4 150.2v2.3"/>
</g>
<g fill="#f0f" stroke="#f0f" stroke-width=".21">
<circle cx="13.2" cy="35.3" r=".4"/>
<circle cx="72.9" cy="24.3" r=".41"/>
<circle cx="61.9" cy="35.3" r=".41"/>
<circle cx="33.1" cy="68.5" r=".41"/>
<circle cx="61.9" cy="114.9" r=".41"/>
<circle cx="17.7" cy="101.6" r=".41"/>
<circle cx="33.1" cy="24.3" r=".41"/>
<circle cx="103.9" cy="59.6" r=".41"/>
<circle cx="103.9" cy="64.1" r=".41"/>
<circle cx="103.9" cy="68.5" r=".41"/>
<circle cx="103.9" cy="72.9" r=".41"/>
<circle cx="103.9" cy="77.3" r=".41"/>
<circle cx="128.2" cy="59.6" r=".41"/>
<circle cx="103.9" cy="61.8" r=".41"/>
<circle cx="103.9" cy="42" r=".41"/>
<circle cx="33.1" cy="35.3" r=".41"/>
<circle cx="90.6" cy="46.4" r=".4"/>
<circle cx="128.2" cy="57.4" r=".41"/>
<circle cx="19.9" cy="53" r=".41"/>
<circle cx="99.4" cy="121.5" r=".41"/>
<circle cx="141.4" cy="121.5" r=".41"/>
<circle cx="150.3" cy="121.5" r=".41"/>
</g>
<g font-size="2">
<text x="134.3" y="26">1</text>
<text x="134.3" y="28.2">2</text>
<text x="149.6" y="26">25</text>
<text x="149.6" y="28.2">26</text>
<text x="134.3" y="30.5">3</text>
<text x="134.3" y="32.7">4</text>
<text x="134.3" y="34.9">5</text>
<text x="182.8" y="34.9">2</text>
<text x="182.8" y="32.7">3</text>
<text x="134.3" y="37.1">6</text>
<text x="134.3" y="39.3">7</text>
<text x="134.3" y="41.5">8</text>
<text x="182.8" y="37.1">1</text>
<text x="32.7" y="44.8" transform="rotate(-90 32.7 44.8)">3</text>
<text x="133.2" y="45.9">10</text>
<text x="134.3" y="43.7">9</text>
<text x="26" y="52.6">1</text>
<text x="133.2" y="48.1">11</text>
<text x="133.2" y="52.6">13</text>
<text x="32.7" y="57.9" transform="rotate(-90 32.7 57.9)">2</text>
<text x="133.2" y="54.8">14</text>
<text x="133.2" y="57">15</text>
<text x="133.2" y="59.2">16</text>
<text x="133.2" y="61.4">17</text>
<text x="133.2" y="63.6">18</text>
<text x="133.2" y="65.8">19</text>
<text x="182.8" y="65.8">5</text>
<text x="182.8" y="63.6">6</text>
<text x="133.2" y="68">20</text>
<text x="133.2" y="70.2">21</text>
<text x="182.8" y="70.2">3</text>
<text x="182.8" y="68">4</text>
<text x="133.2" y="72.4">22</text>
<text x="133.2" y="74.7">23</text>
<text x="133.2" y="76.9">24</text>
<text x="182.8" y="74.7">1</text>
<text x="182.8" y="72.4">2</text>
<text x="98.8" y="101.2">2</text>
<text x="149.8" y="101.2">1</text>
<text x="158.5" y="101.2">2</text>
<text x="176.3" y="101.2">2</text>
<text x="193.8" y="101.2">3</text>
<text x="98.8" y="103.4">1</text>
<text x="193.8" y="103.4">1</text>
<text x="156.4" y="121.1">1</text>
<text x="156.4" y="123.3">2</text>
<text x="156.4" y="125.5">3</text>
<text x="176.1" y="121.1">4</text>
<text x="176.1" y="123.3">5</text>
</g>
<g font-size="2" fill="#004080">
<text x="138.1" y="27.4">1</text>
<text x="138.1" y="29.6">2</text>
<text x="144.7" y="27.4">25</text>
<text x="144.7" y="29.6">26</text>
<text x="138.1" y="31.9">3</text>
<text x="138.1" y="34.1">4</text>
<text x="138.1" y="36.3">5</text>
<text x="138.1" y="38.5">6</text>
<text x="138.1" y="40.7">7</text>
<text x="138.1" y="42.9">8</text>
<text x="138.1" y="45.1">9</text>
<text x="138.1" y="47.3">10</text>
<text x="138.1" y="49.5">11</text>
<text x="138.1" y="51.7">12</text>
<text x="138.1" y="54">13</text>
<text x="138.1" y="56.2">14</text>
<text x="138.1" y="58.4">15</text>
<text x="138.1" y="60.6">16</text>
<text x="138.1" y="62.8">17</text>
<text x="138.1" y="65">18</text>
<text x="138.1" y="67.2">19</text>
<text x="138.1" y="69.4">20</text>
<text x="138.1" y="71.6">21</text>
<text x="138.1" y="73.8">22</text>
<text x="138.1" y="76.1">23</text>
<text x="138.1" y="78.3">24</text>
<text x="180.1" y="102.6">COM</text>
<text x="188.1" y="102.6">NO</text>
<text x="188.3" y="104.8">NC</text>
<text x="160.2" y="122.5">VIN</text>
<text x="160.2" y="124.7">GND</text>
<text x="168" y="124.7">VOUT</text>
<text x="170.6" y="122.5">NC</text>
<text x="160.2" y="126.9">EN</text>
</g>
<g font-size="1.9" fill="#000080">
<text x="44.2" y="12.8">D1</text>
<text x="44.2" y="23.9">D2</text>
<text x="46.4" y="18.6">MBR0530T1</text>
<text x="137" y="23.9">SFV24R-4STE1HLF</text>
<text x="46.4" y="29.6">MBR0530T1</text>
<text x="176.8" y="29.4">J3</text>
<text x="15.5" y="34.9">L1</text>
<text x="26.5" y="34.9">10uH</text>
<text x="36.7" y="30.5">C1</text>
<text x="36.7" y="33.1">1u</text>
<text x="44.2" y="34.9">D3</text>
<text x="76.5" y="30.5">C9</text>
<text x="76.5" y="33.1">1u / 50V</text>
<text x="114.9" y="34.9">C3</text>
<text x="119.3" y="34.9">1u / 25V</text>
<text x="15.5" y="41.5">C2</text>
<text x="46.4" y="39.3">MBR0530T1</text>
<text x="65.4" y="41.5">C7</text>
<text x="176.8" y="41.5">VOLT TP</text>
<text x="15.5" y="43.8">4.7u</text>
<text x="65.4" y="44.2">1u / 50V</text>
<text x="92.8" y="46">R1</text>
<text x="99.5" y="46">100k</text>
<text x="36.4" y="50.4">Q1</text>
<text x="36.4" y="52.6">SI1308EDL-T1-BE3</text>
<text x="110.5" y="59.2">C4</text>
<text x="114.9" y="59.2">1u / 25V</text>
<text x="110.5" y="63.6">C5</text>
<text x="114.9" y="63.6">1u / 25V</text>
<text x="176.8" y="61.4">J4</text>
<text x="23.4" y="68.1">R3</text>
<text x="23.4" y="70.7">10k</text>
<text x="110.5" y="68.1">C6</text>
<text x="114.9" y="68.1">1u / 25V</text>
<text x="36.7" y="74.7">R2</text>
<text x="36.7" y="77.3">3R</text>
<text x="108.3" y="76.9">C10</text>
<text x="110.5" y="72.5">C8</text>
<text x="114.9" y="76.9">1u / 25V</text>
<text x="114.9" y="72.5">1u / 25V</text>
<text x="137" y="81.3">J5</text>
<text x="176.8" y="79.1">SPI TP</text>
<text x="23.2" y="101.4">1</text>
<text x="37.5" y="99">U4</text>
<text x="55.2" y="101.4">38</text>
<text x="92.8" y="99">J1</text>
<text x="137" y="99">SW1</text>
<text x="145.8" y="101.2">J2</text>
<text x="161.3" y="101.2">AMMETER TP</text>
<text x="179" y="99">SSSS213100</text>
<text x="23.2" y="103.6">2</text>
<text x="23.2" y="105.8">3</text>
<text x="27.2" y="104.7">EN</text>
<text x="27.2" y="107">IO-36</text>
<text x="27.2" y="102.5">3V3</text>
<text x="47.3" y="107">IO-22</text>
<text x="47.3" y="104.7">IO-23</text>
<text x="47.7" y="102.5">GND3</text>
<text x="55.2" y="105.8">36</text>
<text x="55.2" y="103.6">37</text>
<text x="92.8" y="107.8">EXT POWER</text>
<text x="125.9" y="107.8">POWER SELECTOR</text>
<text x="179" y="107.8">S1</text>
<text x="23.2" y="108.1">4</text>
<text x="23.2" y="110.3">5</text>
<text x="23.2" y="112.5">6</text>
<text x="27.2" y="109.2">IO-39</text>
<text x="27.2" y="111.4">IO-34</text>
<text x="27.2" y="113.6">IO-35</text>
<text x="47.3" y="113.6">IO-21</text>
<text x="47.3" y="111.4">IO-03</text>
<text x="47.3" y="109.2">IO-01</text>
<text x="55.2" y="112.5">33</text>
<text x="55.2" y="110.3">34</text>
<text x="55.2" y="108.1">35</text>
<text x="23.2" y="114.7">7</text>
<text x="23.2" y="116.9">8</text>
<text x="23.2" y="119.1">9</text>
<text x="27.2" y="115.8">IO-32</text>
<text x="27.2" y="118">IO-33</text>
<text x="47.3" y="118">IO-19</text>
<text x="47.7" y="115.8">GND2</text>
<text x="55.2" y="119.1">30</text>
<text x="55.2" y="116.9">31</text>
<text x="55.2" y="114.7">32</text>
<text x="159.1" y="116.7">PS1</text>
<text x="159.1" y="118.9">MIC5317-3.3YM5-TR</text>
<text x="22.1" y="121.3">10</text>
<text x="22.1" y="123.5">11</text>
<text x="22.1" y="125.7">12</text>
<text x="27.2" y="120.2">IO-25</text>
<text x="27.2" y="122.4">IO-26</text>
<text x="27.2" y="124.6">IO-27</text>
<text x="47.3" y="124.6">IO-17</text>
<text x="47.3" y="122.4">IO-05</text>
<text x="47.3" y="120.2">IO-18</text>
<text x="55.2" y="125.7">27</text>
<text x="55.2" y="123.5">28</text>
<text x="55.2" y="121.3">29</text>
<text x="22.1" y="127.9">13</text>
<text x="22.1" y="130.2">14</text>
<text x="27.2" y="126.8">IO-14</text>
<text x="27.2" y="129.1">IO-12</text>
<text x="27.2" y="131.3">GND1</text>
<text x="47.3" y="126.8">IO-16</text>
<text x="47.3" y="131.3">IO-00</text>
<text x="47.3" y="129.1">IO-04</text>
<text x="55.2" y="130.2">25</text>
<text x="55.2" y="127.9">26</text>
<text x="97.1" y="128.1" transform="rotate(-90 97.1 128.1)">1</text>
<text x="101.5" y="128.1" transform="rotate(-90 101.5 128.1)">2</text>
<text x="145" y="127.7">C11</text>
<text x="145" y="130.4">1u</text>
<text x="186.9" y="127.7">C12</text>
<text x="186.9" y="130.4">1u</text>
<text x="22.1" y="132.4">15</text>
<text x="22.1" y="134.6">16</text>
<text x="22.1" y="136.8">17</text>
<text x="27.2" y="133.5">IO-13</text>
<text x="27.2" y="135.7">IO-09</text>
<text x="27.2" y="137.9">IO-10</text>
<text x="47.3" y="135.7">IO-15</text>
<text x="47.3" y="137.9">IO-08</text>
<text x="47.3" y="133.5">IO-02</text>
<text x="55.2" y="134.6">23</text>
<text x="55.2" y="136.8">22</text>
<text x="55.2" y="132.4">24</text>
<text x="107.4" y="132.2">BT1</text>
<text x="107.4" y="134.8">2 x CR2032</text>
<text x="22.1" y="139">18</text>
<text x="22.1" y="141.2">19</text>
<text x="27.2" y="140.1">IO-11</text>
<text x="27.2" y="142.3">5V</text>
<text x="47.3" y="142.3">IO-06</text>
<text x="47.3" y="140.1">IO-07</text>
<text x="55.2" y="141.2">20</text>
<text x="55.2" y="139">21</text>
<text x="26.5" y="145.4">ESP32-DevKitC</text>
<text x="99.3" y="149.8" transform="rotate(-90 99.3 149.8)">NP1</text>
</g>
<g font-size="1.9" fill="#f00">
<text x="73.3" y="23.9">VGL</text>
<text x="124.2" y="28.3">GDR</text>
<text x="62.3" y="34.9">VGH</text>
<text x="124.2" y="30.5">RESE</text>
<text x="124.2" y="46">RESET</text>
<text x="124.2" y="43.8">BUSY</text>
<text x="13.7" y="52.6">GDR</text>
<text x="124.2" y="48.2">DC</text>
<text x="124.2" y="50.2">E-INK_CS12</text>
<text x="124.2" y="52.6">SCL</text>
<text x="124.2" y="54.8">SDA</text>
<text x="190.5" y="65.9">DC</text>
<text x="190.5" y="63.5">E-INK_CS</text>
<text x="35.8" y="68.1">RESE</text>
<text x="124.2" y="70.3">VGH</text>
<text x="190.5" y="70.3">SDA</text>
<text x="190.5" y="68.1">BUSY</text>
<text x="124.2" y="74.7">VGL</text>
<text x="190.5" y="72.5">SCL</text>
<text x="66.7" y="103.4">SDA</text>
<text x="66.7" y="105.6">DC</text>
<text x="66.7" y="107.9">BUSY</text>
<text x="66.7" y="110.1">RESET</text>
<text x="66.7" y="118.9">SCL</text>
<text x="66.7" y="120.9">E-INK_CS</text>
</g>
<g font-size="1.9">
<text x="88.4" y="23.9">3V3</text>
<text x="190" y="28.3">BATT</text>
<text x="4.4" y="30.5">3V3</text>
<text x="194.4" y="30.5">3V3</text>
<text x="4.4" y="89.9">E-Ink Display Driver</text>
<text x="86.2" y="89.9">E-Ink Display Connector</text>
<text x="170.1" y="89.9">Test Points</text>
<text x="114.9" y="94.6">BATT</text>
<text x="121.5" y="94.6">EXT</text>
<text x="15.5" y="96.8">3V3</text>
<text x="103.8" y="96.8">EXT</text>
<text x="203.3" y="96.8">VCC</text>
<text x="97.2" y="116.7">BATT</text>
<text x="139.2" y="116.7">VCC</text>
<text x="181.2" y="116.7">3V3</text>
<text x="132.6" y="143.2">Title</text>
<text x="132.6" y="149.8">Size</text>
<text x="141.4" y="149.8">Document Number</text>
<text x="141.4" y="145.4">TDP E-Ink Badge</text>
<text x="205.5" y="149.8">Rev</text>
<text x="134.8" y="152">A</text>
<text x="141.4" y="152">&lt;Doc&gt;</text>
<text x="207.7" y="152">&lt;RevCode</text>
<text x="4.4" y="156.2">ESP32-DevKitC</text>
<text x="86.2" y="156.2">Power</text>
<text x="132.6" y="156.5">Date:</text>
<text x="144.1" y="156.5">Wednesday, January 19, 2022</text>
<text x="176.8" y="156.5">Sheet</text>
<text x="187.8" y="156.5">1</text>
<text x="194.4" y="156.5">of</text>
<text x="201.1" y="156.5">1</text>
</g>
<g font-size="1.6">
<text x="23.2" y="1.7">5</text>
<text x="65.1" y="1.7">4</text>
<text x="107.1" y="1.7">3</text>
<text x="149.1" y="1.7">2</text>
<text x="191.1" y="1.7">1</text>
<text x=".6" y="22.9">D</text>
<text x="212.7" y="22.9">D</text>
<text x=".6" y="61.6">C</text>
<text x="212.7" y="61.6">C</text>
<text x=".6" y="100.3">B</text>
<text x="212.7" y="100.3">B</text>
<text x=".6" y="138.9">A</text>
<text x="212.7" y="138.9">A</text>
<text x="23.2" y="158.5">5</text>
<text x="65.1" y="158.5">4</text>
<text x="107.1" y="158.5">3</text>
<text x="149.1" y="158.5">2</text>
<text x="191.1" y="158.5">1</text>
</g>
</svg>
